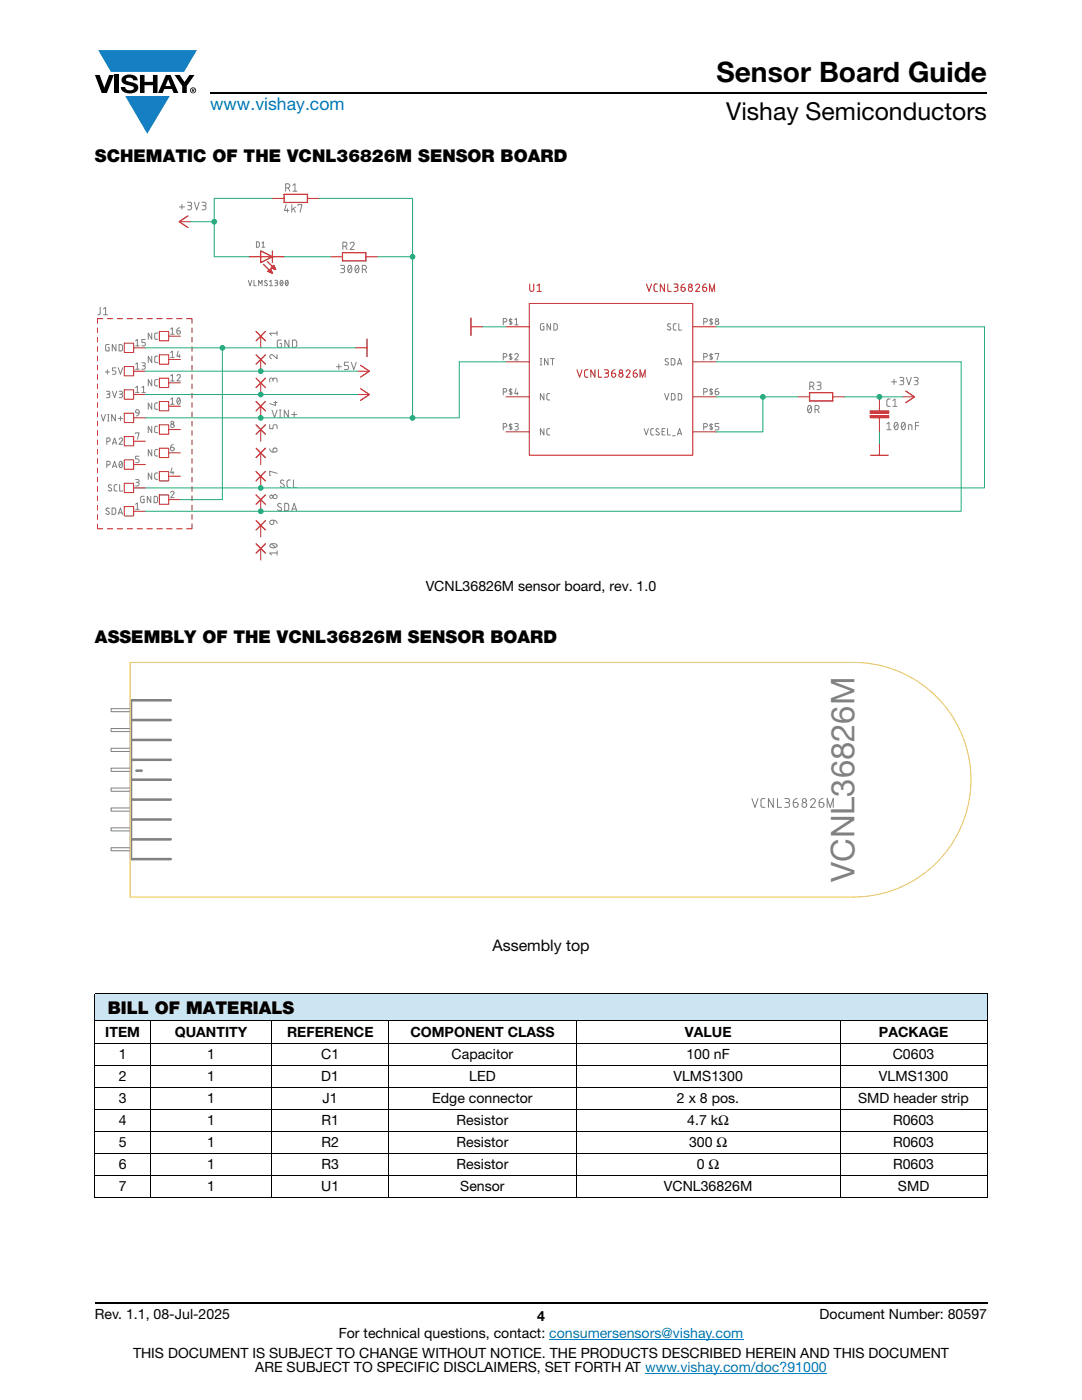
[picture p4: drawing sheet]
<svg xmlns="http://www.w3.org/2000/svg" width="216mm" height="279mm" viewBox="0 0 216 279" stroke-linecap="round" stroke-linejoin="round" font-family="sans-serif">
<g fill="#147fc3">
<path d="M19.6 10h19.7l-2.6 4.3h-1.1h-13.5z"/>
<path d="M25 19.2h8.9l-4.5 7.5z"/>
</g>
<g fill="#000">
<path d="M18.9 15h1l.9 2.5 1-2.5h.9l-1.4 3.6h-1zM22.9 15h.9v3.6h-.9zM24.6 15.3a2.1 2.1 0 0 1 2.8 .3l.1 .4h-.9a.79 .79 0 0 0-.7-.5 .79 .79 0 0 0-.8 .4l.3 .3 1 .2a1.08 1.08 0 0 1 1.2 1 1.08 1.08 0 0 1-1.1 1.2 1.73 1.73 0 0 1-2.4-1.2h.9a.96 .96 0 0 0 .8 .6 .96 .96 0 0 0 .9-.4 1.31 1.31 0 0 0-1.2-.6 1.03 1.03 0 0 1-1.1-.6 1.03 1.03 0 0 1 .2-1.1zM27.9 15h.9v1.3h1.7v-1.3h.9v3.6h-.9v-1.6h-1.7v1.6h-.9zM34.8 15h1.1l.9 1.4 1-1.4h1l-1.5 2.2v1.4h-.9v-1.4z"/>
<path d="M33.6 15.9l.5 1.3h-1.1zM33.1 15l-1.6 3.6h1l.3-.8h1.5l.3 .8h1l-1.6-3.6z"/>
<path d="M38.4 17.8h.2v.2h-.2zM38.3 17.7v.7h.1v-.3l.4 .3-.2-.3 .2-.2-.1-.2z"/>
<path d="M38.1 18a.46 .46 0 0 1 .9 0 .46 .46 0 0 1-.9 0zM37.9 18a.6 .6 0 0 0 1.2 0 .6 .6 0 0 0-1.2 0z"/>
</g>
<path d="M42 18.6h155M18.9 260h178.1" fill="none" stroke="#000" stroke-width=".36"/>
<path d="M109.6 267.3h38.7M128.7 274h36.3" fill="none" stroke="#007ec4" stroke-width=".2"/>
<path d="M18.9 198.2h178.1v5.6h-178.1z" fill="#cce5f3"/>
<g fill="none" stroke="#000" stroke-width=".2">
<path d="M18.9 198.2h178.1M18.9 198.4v40.6M197 198.4v40.6M18.9 203.8h178.1M18.9 208.2h178.1M18.9 212.6h178.1M18.9 217h178.1M30 203.7v35.4M54.2 203.7v35.4M77.6 203.7v35.4M115 203.7v35.4M167.6 203.7v35.4"/>
<path d="M18.9 221.4h178.1M18.9 225.8h178.1M18.9 230.2h178.1M18.9 234.6h178.1M18.9 239h178.1"/>
</g>
<g fill="none" stroke="#818180" stroke-width=".2">
<path d="M57 37.5h.4a.41 .41 0 0 0 .4-.3 .41 .41 0 0 0-.2-.5h-.6v1.5M57.5 37.5l.4 .7M58.4 37l.5-.3v1.5M58.4 38.2h.9M35.8 41.3h1M36.3 40.8v1M37.4 40.4h.7a.34 .34 0 0 1 .1 .4 .34 .34 0 0 1-.3 .2h-.3M37.9 41a.43 .43 0 0 1 .3 .5 .43 .43 0 0 1-.3 .4h-.5M38.8 40.4l.5 1.5 .5-1.5M40.3 40.4h.7a.34 .34 0 0 1 .1 .4 .34 .34 0 0 1-.3 .2h-.3M40.7 41a.43 .43 0 0 1 .4 .5 .43 .43 0 0 1-.4 .4h-.4M49.5 55.9l.4 1.1 .3-1.1"/>
<path d="M50.7 55.9v1.1h.4M51.2 48.3l.5 .1 .1 .6-.2 .3h-.4zM51.6 57v-1.1l.4 .7 .3-.7v1.1M52.3 48.5l.2-.2v1M52.3 49.3h.5M53.3 56.1l-.3-.2-.2 .3 .5 .5v.2l-.2 .1-.3-.1M53.8 56.2l.3-.3v1.1M53.8 57h.6M54.8 55.9h.4l.2 .2-.1 .3h-.4M55.1 56.4l.3 .2v.3l-.6 .1M56 56.1l.1-.1a.51 .51 0 0 1 .4 .5 .51 .51 0 0 1-.4 .5l-.2-.5zM56.4 56.2l-.4 .6"/>
<path d="M57 56.1l.1-.1a.56 .56 0 0 1 .5 .5 .56 .56 0 0 1-.4 .5l-.2-.1zM57.1 40.8l-.3 1.2h.8M57.3 41.6v.7M57.5 56.2l-.5 .6M58.2 40.8v1.5M58.6 41.6l.3 .7M58.9 41.3l-.7 .5M59.4 41v-.2h.9l-.4 1.5M67.9 53h.7a.34 .34 0 0 1 .2 .4 .34 .34 0 0 1-.3 .2h-.4M68.4 53.6h.2a.42 .42 0 0 1 .2 .5 .42 .42 0 0 1-.4 .3h-.5M68.4 49.1h.6a.42 .42 0 0 0 .2-.5 .42 .42 0 0 0-.4-.3h-.4v1.5M68.9 49.1l.3 .7"/>
<path d="M69.6 53h.2a.9 .9 0 0 1 0 1.4 .93 .93 0 0 1-.2-1.4zM69.9 48.6a.41 .41 0 0 1 .5-.3 .41 .41 0 0 1 .2 .7l-.7 .8h.8M70.1 53.3l-.6 .8M71.1 53l.2-.1a.9 .9 0 0 1 0 1.5 .93 .93 0 0 1-.2-1.4zM71.6 53.3l-.7 .8M72.3 53.8h.4a.41 .41 0 0 0 .4-.3 .41 .41 0 0 0-.2-.5l-.6-.1v1.5M72.8 53.8l.4 .6M20 61.3v1.4l-.5 .1M20.7 61.6l.4-.3v1.5M20.7 62.8h.8M21 74.2h.9M21.2 78.1h.5l.2 .2-.1 .3-.4 .1"/>
<path d="M21.4 73.8v.9M21.6 78.7a.35 .35 0 0 1 .3 .3 .35 .35 0 0 1-.3 .4h-.4M21.8 68.8l-.7 .1 .1 1.1h.6v-.7h-.2M22.4 78.1l.5 1.3 .4-1.3M23.1 73.4h-.7v.6h.6l.1 .3-.1 .4h-.6M23.1 68.8v1.2l-.7-1.2v1.2M23.6 73.4l.4 1.3 .5-1.3M23.8 68.8l.6 .1 .1 .8-.2 .3h-.5zM23.8 78.1h.4l.3 .2-.2 .3-.4 .1M24.1 78.7l.3 .2v.3l-.6 .2M27.1 68l.3-.3v1.3M27.1 69h.7"/>
<path d="M27.1 72.7l.3-.3v1.3M27.1 73.7h.7M27.1 77.3l.3-.2v1.2M27.1 78.3h.7M28.3 72.4h.6l.1 .2-.1 .3-.4 .1M28.3 77.3l.4-.2v1.2M28.3 78.3h.7M28.7 73h.1a.36 .36 0 0 1 .2 .4 .36 .36 0 0 1-.3 .3h-.4M29 67.7h-.7v.6l.6 .1 .1 .2-.1 .4h-.6M30.3 71.1v1.3l-.7-1.3v1.3M30.3 66.5v1.2l-.7-1.2v1.2M30.3 75.7v1.3l-.7-1.3v1.3"/>
<path d="M31.4 71.1h-.4l-.1 .3v.9l.5 .1M31.4 66.5h-.4l-.1 .2v.9l.5 .1M31.4 75.7l-.4 .1-.1 .3v.8l.5 .1M34 70.3l.4-.2v1.3M34 65.7l.4-.3v1.3M34 71.4h.7M34 66.7h.7M34.1 79.7l.3-.3v1.3M34.1 75l.3-.3v1.3M34.1 76h.6M35.3 75l.1-.1a.34 .34 0 0 1 .3-.2 .34 .34 0 0 1 .3 .3M35.3 66h.4a.36 .36 0 0 1 .3 .4 .36 .36 0 0 1-.4 .3 .36 .36 0 0 1-.3-.4z"/>
<path d="M35.5 79.4h.1a.76 .76 0 0 1 0 1.3l-.1-.1-.2-.6zM35.6 70.1l-.3 1h.7M35.8 70.8v.6M35.9 65.4a.54 .54 0 0 0-.6 .6M35.9 79.7l-.5 .7M36 75l-.7 1h.7M54.5 76.1l-.1-.5a.34 .34 0 0 0-.3-.2 .34 .34 0 0 0-.3 .3v.5M54.5 75.8l.1-.2a.4 .4 0 0 1 .4-.2 .4 .4 0 0 1 .3 .4v.4M55.3 70.8v.8l-.8-.7a.41 .41 0 0 0-.7 .1 .41 .41 0 0 0 .4 .6M55.3 66.5h-1.5l.4 .4M55.3 66.1v.8M56.1 67.9l-.7 .1-.1 1 .2 .3h.6v-.8h-.2"/>
<path d="M57.7 67.9v1.4l-.9-1.4v1.4M58.4 67.9h.6l.1 .2 .1 .8-.2 .4h-.6zM67.1 73.2h1M67.6 72.7v1M69.5 72.3h-.8v.6h.5a.42 .42 0 0 1 .4 .5 .42 .42 0 0 1-.4 .4h-.5M70.1 72.3l.5 1.5 .5-1.5M100.4 78.2l.7-.1a.37 .37 0 0 0-.3-.6h-.4v1.3M100.4 64.3l.7-.2a.37 .37 0 0 0-.3-.5h-.4v1.2M100.4 71.2l.7-.1a.37 .37 0 0 0-.3-.6h-.4v1.3M101.9 77.5v1.3M101.9 63.6v1.2M101.9 70.5v1.3"/>
<path d="M102.2 77.7h-.4l-.2 .1 .1 .3 .5 .3-.1 .2h-.5M102.2 63.8l-.5-.1-.1 .3 .5 .3 .1 .2-.2 .2-.4-.1M102.2 70.8l-.5-.1-.1 .3 .5 .3 .1 .2-.2 .2-.4-.1M102.7 70.8a.36 .36 0 0 1 .5-.2 .36 .36 0 0 1 .1 .5l-.6 .7h.7M102.7 63.8l.4-.2v1.2M102.7 64.8h.7M103 77.5l-.3 1h.7M103.2 78.2v.6M107.8 72.8h.3M107.8 71.6h.3M108 71.6v1.2M108.5 78.5v1.3l-.7-1.3v1.3"/>
<path d="M108.5 64.6l-.6 .1 .1 1.1 .5 .1v-.8h-.2M109.3 71.6v1.2l-.7-1.2v1.2M109.7 78.5l-.5 .2-.1 .9 .2 .2h.4M109.9 71.6h.7M109.9 64.6v1.3l-.7-1.3v1.3M110.2 71.6v1.2M110.5 64.6l.7 .2v.9l-.3 .2h-.4zM132.6 78.5l.4 1.3 .5-1.3M133.3 71.7l-.4-.1a.28 .28 0 0 0-.2 .2 .28 .28 0 0 0 .2 .3l.5 .3-.1 .3-.2 .1-.4-.1M133.8 64.7l-.3-.1-.3 .3 .5 .4 .1 .4-.2 .2-.4-.2M133.9 71.6h.4l.3 .1 .1 .8-.2 .3h-.6zM134 78.5l.6 .2 .1 .8-.2 .3h-.5z"/>
<path d="M134.9 64.6h-.4l-.1 .3v.8l.5 .2M135.2 72.8l.4-1.2 .4 1.2M135.3 72.5h.6M135.3 78.5l.7 .2v.8l-.2 .3h-.5zM135.4 64.6v1.3h.6M140.4 78.2h.6l.1-.1v-.4l-.1-.1-.6-.1v1.3M140.4 64.3l.6-.1 .1-.1v-.4l-.1-.1h-.6v1.2M140.4 71.2h.6l.1-.1v-.4l-.1-.1-.6-.1v1.3M141.9 77.5v1.3M141.9 63.6v1.2M141.9 70.5v1.3M142.2 77.7h-.4l-.2 .1 .6 .6-.1 .2h-.5"/>
<path d="M142.2 70.8l-.5-.1-.1 .3 .5 .3 .1 .2-.2 .2-.4-.1M142.2 63.8l-.5-.1-.1 .3 .5 .3 .1 .2-.2 .2-.4-.1M142.7 78.1h.4a.36 .36 0 0 1 .3 .5 .36 .36 0 0 1-.5 .2l-.2-.2zM142.7 70.7v-.2h.7l-.3 1.3M143.3 77.5a.54 .54 0 0 0-.6 .6M161.6 77.1h.4a.43 .43 0 0 0 .4-.4 .43 .43 0 0 0-.4-.5h-.4v1.6M162.1 77.1l.3 .7M163 76.2l.7 .1a.34 .34 0 0 1 .1 .4 .34 .34 0 0 1-.3 .2h-.3M163.4 76.9a.43 .43 0 0 1 .4 .4 .43 .43 0 0 1-.4 .5h-.4M177.6 79.6l-.6 .2v1l.1 .3h.5M177.9 76.2h1M178.2 79.9l.4-.3v1.5"/>
<path d="M178.4 75.7v1M179.5 75.3l.7 .1a.34 .34 0 0 1 .1 .3 .34 .34 0 0 1-.3 .3h-.3M179.9 76a.41 .41 0 0 1 .4 .4 .41 .41 0 0 1-.4 .4h-.4M180.8 75.3l.5 1.5 .6-1.5M182.4 75.3l.7 .1a.34 .34 0 0 1 .1 .3 .34 .34 0 0 1-.3 .3h-.4M182.8 76a.41 .41 0 0 1 .4 .3 .41 .41 0 0 1-.2 .5h-.6M20.2 82.7l.4 1.3 .4-1.3M21.3 92.8h.4a.37 .37 0 0 0 .3-.4 .37 .37 0 0 0-.3-.3h-.4v1.2M21.3 88.1h.4a.37 .37 0 0 0 .3-.3 .37 .37 0 0 0-.3-.4h-.4v1.3M21.5 84h.2M21.5 82.7h.2M21.6 82.7v1.3"/>
<path d="M22.2 96.8h-.4a.28 .28 0 0 0-.2 .2 .28 .28 0 0 0 .2 .3l.4 .2 .1 .2-.3 .3-.4-.2M22.4 93.3l.5-1.2 .4 1.2M22.4 88.7l.5-1.3 .4 1.3M22.5 93h.7M22.5 88.4h.7M23 82.7v1.3l-.7-1.3v1.3M23.4 96.7l-.5 .1-.1 .2v.8l.6 .2M23.6 83.5h.9M23.8 87.7a.34 .34 0 0 1 .4-.3 .34 .34 0 0 1 .2 .5l-.6 .8h.7M23.9 96.7v1.3h.6M24 92.1h.1a.76 .76 0 0 1 0 1.2 .77 .77 0 0 1-.1-1.2zM24 83.1v.8"/>
<path d="M24.4 92.4l-.6 .7M27.1 95.7h.5l.2 .2-.2 .3-.4 .1M27.1 86.5v-.1h.7l-.4 1.3M27.2 81.8h.4l.1 .1 .1 .5-.7-.1zM27.4 96.3a.37 .37 0 0 1 .4 .3 .37 .37 0 0 1-.4 .4h-.3M27.8 91h-.7v.6h.5l.2 .3-.2 .4h-.5M27.8 82.4a.54 .54 0 0 1-.6 .6M28.8 99l-.7 .2 .1 1.1h.6v-.7h-.3M30.1 99v1.3l-.7-1.3v1.3M30.3 94.4v1.3l-.7-1.3v1.3M30.3 89.7v1.3l-.7-1.3v1.3M30.3 85.1v1.2l-.7-1.2v1.2"/>
<path d="M30.3 80.4v1.3l-.7-1.3v1.3M30.7 99l.6 .1 .1 .1v.8l-.1 .3h-.6zM31.4 94.4h-.4l-.1 .3v.8l.5 .2M31.4 89.7l-.4 .1-.1 .2v.9l.5 .1M31.4 85.1h-.4l-.1 .3v.8l.5 .1M31.4 80.4h-.4l-.1 .3v.9l.5 .1M34 98.3l.4-.3 .3 .2v.3l-.7 .8h.7M34 89.3h.5a.36 .36 0 0 1 .2 .5 .36 .36 0 0 1-.6 0zM34.1 80.7h.6M34.3 93.4l-.3 .9h.7M34.5 94.1v.6M34.6 88.7a.53 .53 0 0 0-.6 .6"/>
<path d="M53.8 84.8v.8h.7v-.5a.42 .42 0 0 1 .4-.3 .42 .42 0 0 1 .4 .3v.5M53.8 89.6a.66 .66 0 0 0 .7 .6M54.3 81.8l.5 1.5 .5-1.5M54.6 80.3h.7M54.6 89.5a.43 .43 0 0 1 .7 .2 .43 .43 0 0 1-.4 .5h-.4zM55 80.1v.8l-1.2-.3M55.3 94.5l-1.5-.5v.9h.2M55.8 83.3h.3M55.8 81.8h.3M55.9 81.8v1.5M56.6 95.9l-.1-.1a.34 .34 0 0 0-.5 .1 .34 .34 0 0 0 .1 .5l.5 .3a.34 .34 0 0 1 .1 .3 .34 .34 0 0 1-.3 .3l-.5-.2M57.5 81.8v1.5l-.8-1.5v1.5"/>
<path d="M57.9 95.8a.53 .53 0 0 0-.6 .3v1l.6 .2M58.2 82.7h1M58.6 95.8v1.5h.6M58.7 82.2v1M100.4 85.2h.4a.35 .35 0 0 0 .3-.2 .35 .35 0 0 0-.1-.4l-.6-.1v1.3M101.9 84.5v1.3M102.2 84.7h-.4l-.2 .1 .1 .3 .5 .3-.1 .2h-.5M102.7 84.5l.6 .1 .1 .1-.1 .3-.4 .1M103.1 85.1h.2a.36 .36 0 0 1 .1 .4 .36 .36 0 0 1-.3 .3h-.4M108.5 85.5v1.3l-.7-1.3v1.3M109.7 85.5l-.5 .2-.1 .8 .2 .3h.4M128.5 85.5l.5 1.3 .4-1.3"/>
<path d="M130.4 85.5l-.4 .1-.1 .2v.9l.5 .1M131.5 85.6h-.5l-.1 .2 .6 .6v.3l-.2 .1-.4-.1M132.1 86.1h.4M132.7 85.5h-.6v1.3h.6M133.2 85.5v1.3h.6M134.2 87h.5M135.2 86.8l.4-1.3 .4 1.3M135.3 86.5h.6M140.4 85.2h.4a.35 .35 0 0 0 .4-.3 .35 .35 0 0 0-.4-.4h-.4v1.3M141.9 84.5v1.3M142.2 84.7h-.4l-.2 .1 .6 .6-.1 .2h-.5M143.4 84.5h-.7v.6h.4a.35 .35 0 0 1 .4 .4 .35 .35 0 0 1-.4 .3h-.4"/>
<path d="M161.3 80.9h.2a.85 .85 0 0 1 0 1.5l-.2-.2a1.1 1.1 0 0 1 0-1.3zM161.9 81.2l-.7 .8M162.6 81.7h.4a.41 .41 0 0 0 .4-.4 .41 .41 0 0 0-.4-.4h-.4v1.5M163.1 81.7l.3 .7M177 84.6l.4-.3v1.5M177 85.8h.8M178.2 81.1h.8M178.6 84.3h.2a.9 .9 0 0 1 0 1.5 .93 .93 0 0 1-.2-1.5zM179.1 84.6l-.6 .8M180.1 84.3h.2a.9 .9 0 0 1 0 1.5 .93 .93 0 0 1-.2-1.5zM180.6 84.6l-.7 .8M181.3 85.8v-1h.4l.3 .2v.8"/>
<path d="M182.7 84.9h.6M183.3 84.3h-.6v1.5M21.8 101.5l-.5-.1a.28 .28 0 0 0-.1 .3 .28 .28 0 0 0 .1 .2l.4 .2 .1 .4-.3 .2-.4-.2M22.4 101.4h.5l.2 .2v.7l-.2 .3-.5 .1zM23.6 102.7l.4-1.3 .5 1.3M23.7 102.3h.6M27.1 100.6l.3-.2v1.2M27.1 101.6h.7M53.9 108.7l.7-.2a.54 .54 0 0 1 .7 .6l-.2 .1a.88 .88 0 0 1-1.3-.3zM54 103.9l.6-.1v.7a.42 .42 0 0 1-.7 0 .42 .42 0 0 1 .1-.6zM54.2 108.6l.8 .6M54.6 103.8a.66 .66 0 0 1 .7 .7"/>
<path d="M55.3 110.3h-1.5l.4 .5M55.3 109.9v.9M56.1 100.6a.36 .36 0 0 0-.5-.1 .36 .36 0 0 0 0 .6l.4 .2a.34 .34 0 0 1 .2 .4 .34 .34 0 0 1-.3 .3l-.5-.3M56.8 100.4l.6 .1a1.16 1.16 0 0 1 .2 1.2l-.4 .3h-.4zM58.2 102l.5-1.6 .5 1.6M58.3 101.6h.8"/>
<circle cx="143.1" cy="63.9" r=".29"/>
<circle cx="143.1" cy="64.5" r=".36"/>
<circle cx="34.4" cy="84.3" r=".29"/>
<circle cx="34.4" cy="85" r=".36"/>
<circle cx="54.1" cy="99.1" r=".32"/>
<circle cx="54.9" cy="99.1" r=".41"/>
</g>
<g fill="none" stroke="#c82026" stroke-width=".25">
<path d="M56.7 38.8h4.6v1.6h-4.6zM37.5 43.1l-1.7 1.2 1.7 1.1M49.7 51.2h7M52 50.1l2.4 1.1-2.4 1.2zM52.6 52.8l1.6 1.5M53.4 52.2l1.4 1.4M53.5 54.2l.5-.5 .4 .8zM53.5 54.2h.7M53.7 54h.4M53.8 53.8h.2M53.9 54.3h.3M54.1 53.5l.5-.6 .4 .9z"/>
<path d="M54.2 53.5h.7M54.3 53.3h.5M54.3 54.5h.1M54.4 50.1v2.3M54.5 53.1h.2M54.6 53.6h.3M68.3 50.4h4.7v1.7h-4.7zM51.1 66.2l1.9 1.8M51.1 70.8l1.9 1.9M51.1 75.5l1.9 1.8M53 66.2l-1.9 1.8M53 70.8l-1.9 1.9"/>
<path d="M53 75.5l-1.9 1.8M71.9 77.6l1.8 1.1-1.8 1.2M71.9 72.9l1.8 1.2-1.8 1.1M73.2 67.7v3.5M94 63.5v3.5M180.7 78l1.8 1.2-1.8 1.2M51.1 80.1l1.9 1.9M51.1 84.8l1.9 1.9M51.1 89.5l1.9 1.8M51.1 94.1l1.9 1.9M51.1 98.8l1.9 1.8M53 80.1l-1.9 1.9"/>
<path d="M53 84.8l-1.9 1.9M53 89.5l-1.9 1.8M53 94.1l-1.9 1.9M53 98.8l-1.9 1.8M173.7 90.9h3.5M51.1 103.9l1.9 1.9M51.1 108.5l1.9 1.9M53 103.9l-1.9 1.9M53 108.5l-1.9 1.9"/>
</g>
<g fill="none" stroke="#c82026" stroke-width=".2">
<path d="M54.4 39.6h2.3M61.3 39.6h2.4M35.8 44.2h2.3M66 51.2h2.3M73 51.2h2.3M105.7 56.7v1.3a.42 .42 0 0 0 .5 .1 .42 .42 0 0 0 .3-.3v-1.1M107.2 57l.4-.3v1.5M107.2 58.2h.8M19.4 65.5v.9M19.4 67.3v1M19.4 69.2v.9M19.4 71v1"/>
<path d="M19.4 72.9v.9M19.4 74.8v.9M19.4 76.6v1M19.4 78.5v.9M20.5 63.6h-1.1v.9M21.4 63.6h1.1M23.4 63.6h1.1M24.8 77.8h1.9v1.9h-1.9zM24.8 73.1h1.9v1.9h-1.9zM24.8 68.5h1.9v1.8h-1.9zM25.4 63.6h1M26.7 78.7h2.3"/>
<path d="M26.7 74.1h2.3M26.7 69.4h2.3M27.4 63.6h1M29.3 63.6h1.1M31.3 63.6h1.1M31.8 75.5h1.9v1.8h-1.9zM31.8 70.8h1.9v1.9h-1.9zM31.8 66.2h1.9v1.8h-1.9zM33.3 63.6h1.1M33.7 76.4h2.3M33.7 71.7h2.3M33.7 67.1h2.3"/>
<path d="M35.3 63.6h1M37.2 63.6h1.1v.9M38.3 65.5v.9M38.3 67.3v1M38.3 69.2v.9M38.3 71v1M38.3 72.9v.9M38.3 74.8v.9M38.3 76.6v1M38.3 78.5v.9M52 67.1v2.3M52 71.7v2.4"/>
<path d="M52 76.4v2.3M70.9 69.4h2.3M71.4 78.7h2.3M71.4 74.1h2.3M94 65.2h2.3M101 65.2h4.6M101 79.2h4.6M101 72.2h4.6M105.6 60.6h32.6v30.3h-32.6zM138.2 65.2h4.7M138.2 79.2h4.7M138.2 72.2h4.7"/>
<path d="M180.1 79.2h2.4M19.4 80.4v.9M19.4 82.2v1M19.4 84.1v.9M19.4 86v.9M19.4 87.8v1M19.4 89.6v1M19.4 91.5v1M19.4 93.4v.9M19.4 95.2v1M19.4 97.1v1M19.4 99v.9"/>
<path d="M24.8 91.8h1.9v1.8h-1.9zM24.8 96.4h1.9v1.9h-1.9zM24.8 87.1h1.9v1.9h-1.9zM24.8 82.5h1.9v1.8h-1.9zM26.7 97.4h2.3M26.7 92.7h2.3M26.7 88.1h2.3M26.7 83.4h2.3M31.8 89.5h1.9v1.8h-1.9zM31.8 94.1h1.9v1.9h-1.9zM31.8 98.8h1.9v1.8h-1.9zM31.8 84.8h1.9v1.9h-1.9z"/>
<path d="M31.8 80.1h1.9v1.9h-1.9zM33.7 99.7h2.3M33.7 95h2.3M33.7 90.4h2.3M33.7 85.7h2.3M33.7 81.1h2.3M38.3 80.4v.9M38.3 82.2v1M38.3 84.1v.9M38.3 86v.9M38.3 87.8v1M38.3 89.6v1"/>
<path d="M38.3 91.5v1M38.3 93.4v.9M38.3 95.2v1M38.3 97.1v1M38.3 99v.9M52 81.1v2.3M52 85.7v2.4M52 90.4v2.3M52 95v2.4M52 99.7v2.3M101 86.2h4.6M138.2 86.2h4.7"/>
<path d="M175.5 81.5v.5M175.5 83.4v.5M175.5 88.5v2.4M19.4 100.8v1M19.4 102.7v1M19.4 104.6v.9h1.1M21.4 105.5h1.1M23.4 105.5h1.1M24.8 101.1h1.9v1.9h-1.9zM25.4 105.5h1M26.7 102h2.3M27.4 105.5h1"/>
<path d="M29.3 105.5h1.1M31.3 105.5h1.1M33.3 105.5h1.1M35.3 105.5h1M38.3 104.6v.9h-1.1M38.3 100.8v1M38.3 102.7v1M52 104.8v2.4M52 109.5v2.3"/>
</g>
<path d="M173.6 82.9h3.7v.5h-3.7z" fill="#c82026"/>
<path d="M173.6 82.9h3.7v.5h-3.7z" fill="none" stroke="#c82026" stroke-width=".2"/>
<path d="M173.6 82h3.7v.5h-3.7z" fill="#c82026"/>
<path d="M159.2 79.2h2.3M166.2 79.2h2.3M175.5 79.2v2.3M173.6 82h3.7v.5h-3.7zM175.5 83.9v2.3" fill="none" stroke="#c82026" stroke-width=".2"/>
<path d="M161.5 78.4h4.7v1.6h-4.7z" fill="none" stroke="#c82026" stroke-width=".25"/>
<path d="M142.9 65.2h53.6v32.2h-167.5" fill="none" stroke="#20ab77" stroke-width=".2"/>
<circle cx="52" cy="97.4" r=".47" fill="#20ab77"/>
<g fill="none" stroke="#20ab77" stroke-width=".2">
<path d="M63.7 39.6h18.6v11.6h-7M82.3 51.2v32.2h9.3v-11.2"/>
<circle cx="52" cy="97.4" r=".47"/>
</g>
<circle cx="82.3" cy="51.2" r=".47" fill="#20ab77"/>
<g fill="none" stroke="#20ab77" stroke-width=".2">
<path d="M91.6 72.2h9.4M29 83.4h53.3"/>
<circle cx="82.3" cy="51.2" r=".47"/>
</g>
<circle cx="52" cy="83.4" r=".47" fill="#20ab77"/>
<circle cx="52" cy="83.4" r=".47" fill="none" stroke="#20ab77" stroke-width=".2"/>
<circle cx="82.3" cy="83.4" r=".47" fill="#20ab77"/>
<g fill="none" stroke="#20ab77" stroke-width=".2">
<path d="M29 74.1h42.4"/>
<circle cx="82.3" cy="83.4" r=".47"/>
</g>
<circle cx="52" cy="74.1" r=".47" fill="#20ab77"/>
<g fill="none" stroke="#20ab77" stroke-width=".2">
<path d="M29 69.4h41.9M44.4 69.4v30.3h-8.4"/>
<circle cx="52" cy="74.1" r=".47"/>
</g>
<circle cx="44.4" cy="69.4" r=".47" fill="#20ab77"/>
<g fill="none" stroke="#20ab77" stroke-width=".2">
<path d="M96.3 65.2h4.7M191.8 72.2v29.8h-162.8M175.5 86.2v2.3"/>
<circle cx="44.4" cy="69.4" r=".47"/>
</g>
<circle cx="52" cy="102" r=".47" fill="#20ab77"/>
<g fill="none" stroke="#20ab77" stroke-width=".2">
<path d="M54.4 39.6h-11.7v11.6h7M38.1 44.2h4.6M142.9 72.2h48.9"/>
<circle cx="52" cy="102" r=".47"/>
</g>
<circle cx="42.7" cy="44.2" r=".47" fill="#20ab77"/>
<g fill="none" stroke="#20ab77" stroke-width=".2">
<path d="M168.5 79.2h11.6"/>
<circle cx="42.7" cy="44.2" r=".47"/>
</g>
<circle cx="175.5" cy="79.2" r=".47" fill="#20ab77"/>
<g fill="none" stroke="#20ab77" stroke-width=".2">
<path d="M29 78.7h42.4"/>
<circle cx="175.5" cy="79.2" r=".47"/>
</g>
<circle cx="52" cy="78.7" r=".47" fill="#20ab77"/>
<g fill="none" stroke="#20ab77" stroke-width=".2">
<path d="M56.7 51.2h9.3M142.9 79.2h16.3M152.2 79.2v7h-9.3"/>
<circle cx="52" cy="78.7" r=".47"/>
</g>
<circle cx="152.2" cy="79.2" r=".47" fill="#20ab77"/>
<circle cx="152.2" cy="79.2" r=".47" fill="none" stroke="#20ab77" stroke-width=".2"/>
<g fill="none" stroke="#c82026" stroke-width=".2">
<path d="M129 56.7l.5 1.5 .5-1.5M131.2 56.7h-.5l-.2 .3 .1 1 .6 .2M132.6 56.7v1.5l-.8-1.5v1.5M133.3 56.7v1.5h.6M134.5 56.7h.6a.34 .34 0 0 1 .2 .4 .34 .34 0 0 1-.3 .2h-.4M134.9 57.3l.2 .1a.42 .42 0 0 1 .2 .4 .42 .42 0 0 1-.4 .4h-.4M135.9 57.3h.5a.42 .42 0 0 1 .3 .5 .42 .42 0 0 1-.4 .4 .42 .42 0 0 1-.4-.5zM136.6 56.7a.66 .66 0 0 0-.7 .6M138.8 57a.41 .41 0 0 1 .6-.3 .41 .41 0 0 1 .1 .6l-.7 .9h.8M140.2 57.3h.5a.42 .42 0 0 1 .4 .5 .42 .42 0 0 1-.5 .4 .42 .42 0 0 1-.4-.5zM140.9 56.7a.66 .66 0 0 0-.7 .6M141.6 58.2v-1.5l.5 1.5 .5-1.5v1.5"/>
<path d="M115.1 73.8l.5 1.5 .5-1.5M117.3 73.8h-.5l-.1 .3v1l.6 .2M118.7 73.8v1.5l-.8-1.5v1.5M119.4 73.8v1.5h.7M120.6 73.8h.7a.34 .34 0 0 1 .1 .4 .34 .34 0 0 1-.3 .3h-.3M121 74.5h.2a.42 .42 0 0 1 .2 .5 .42 .42 0 0 1-.4 .3h-.4M122 74.5h.6a.42 .42 0 0 1 .3 .4 .42 .42 0 0 1-.5 .4 .42 .42 0 0 1-.4-.4zM122.7 73.8a.66 .66 0 0 0-.7 .7M124.9 74.1a.41 .41 0 0 1 .6-.3 .41 .41 0 0 1 .1 .7l-.7 .8h.8M126.4 74.5h.5a.42 .42 0 0 1 .3 .4 .42 .42 0 0 1-.5 .4 .42 .42 0 0 1-.3-.4zM127 73.8a.66 .66 0 0 0-.6 .7M127.7 75.3v-1.5l.5 1.5 .5-1.5v1.5"/>
<circle cx="137.7" cy="57.7" r=".42"/>
<circle cx="137.8" cy="57" r=".34"/>
<circle cx="123.9" cy="74.9" r=".42"/>
<circle cx="123.9" cy="74.1" r=".34"/>
</g>
<path d="M34.1 139.8h-8v31.7h8M26.1 159.6h8M26.1 155.6h8M26.1 151.6h8M26.1 147.7h8M26.1 143.7h8M27.2 153.8h1.1M26.1 163.5h8M26.1 167.5h8" fill="none" stroke="#808180" stroke-width=".51"/>
<path d="M22.2 157.3h3.9v.6h-3.9zM22.2 153.3h3.9v.6h-3.9zM22.2 149.3h3.9v.7h-3.9zM22.2 145.4h3.9v.6h-3.9zM22.2 141.4h3.9v.6h-3.9zM22.2 169.2h3.9v.6h-3.9zM22.2 165.2h3.9v.6h-3.9zM22.2 161.2h3.9v.7h-3.9z" fill="none" stroke="#808180" stroke-width=".2"/>
<path d="M26 132.2h144.3a23.4 23.4 0 0 1 23.5 23.4 23.4 23.4 0 0 1-23.5 23.4h-144.3z" fill="none" stroke="#eec53f" stroke-width=".2"/>
<path d="M165.5 135.5h5.4v3.1h-5.4z" fill="#fff"/>
<g fill="none" stroke="#808080" stroke-width=".2">
<path d="M165.9 135.9l.5 .5M165.9 138.2l.3 .4M165.9 138l.5 .6M165.9 138l.3-.2h4a.37 .37 0 0 1 .3 .4 .37 .37 0 0 1-.3 .4h-4a.37 .37 0 0 1-.3-.6zM165.9 135.7l.8 .8M166 137.9l4-1.2 .4 .1 .1 .2-.3 .4-3.8 1.2-.5-.3zM166 137.9l.7 .7M166 135.7l.4-.1 3.8 1.1 .3 .3v.2l-.5 .3-3.9-1.2-.2-.2zM166 135.6l1 1M166.1 135.6h4.1a.37 .37 0 0 1 .3 .3 .37 .37 0 0 1-.3 .4h-4a.37 .37 0 0 1-.3-.3 .37 .37 0 0 1 .2-.4zM166.1 137.8l.8 .8M166.2 135.6l1.1 1.1"/>
<path d="M166.3 137.8l.8 .8M166.4 135.6l1.2 1.1M166.5 137.7l.8 .9M166.6 137.7l.9 .9M166.6 135.6l1.3 1.2M166.8 137.6l.9 1M166.8 135.6l1.4 1.3M166.9 137.6l1 1M167 135.6l1.5 1.4M167.1 137.5l1 1.1M167.3 135.6l2.1 2.1M167.3 137.5l1.1 1.1"/>
<path d="M167.4 137.5l1.2 1.1M167.5 135.6l2 2M167.6 137.4l1.2 1.2M167.7 135.6l2 2M167.8 137.4l1.2 1.2M167.9 135.6l2 2M167.9 137.3l1.3 1.3M168.1 137.3l1.3 1.3M168.1 135.6l1.9 1.9M168.3 137.2l1.3 1.4M168.3 135.6l.8 .7M168.5 135.6l.8 .7"/>
<path d="M168.6 137.1l.6 .6-.2 .1-.6-.6M168.7 135.6l.8 .7M169 135.6l.7 .7M169.1 137.8l.7 .8M169.1 136.4l1.1 1.1M169.2 135.6l.7 .7M169.3 137.8l.8 .8M169.4 135.6l.7 .7M169.4 136.5l.9 .9M169.5 137.8l.8 .8M169.6 135.6l.7 .7M169.7 137.8l.7 .7"/>
<path d="M169.7 136.6l.8 .7M169.8 135.6l.6 .6M169.9 137.8l.6 .6M170 135.6l.5 .5M170 136.7l.5 .4M170.2 137.8l.3 .4M170.2 135.6l.3 .3"/>
</g>
<g fill="#fff">
<path d="M149.7 159.4l.2-.2 15.5-.1 .3 .1 .5 .6a1.1 1.1 0 0 1-.4 1.6l-15.5 .1a1.95 1.95 0 0 1-.6-2.1z"/>
<path d="M165.1 135.1h7.1v41.3h-7.1z"/>
</g>
<g fill="none" stroke="#7e7e7d" stroke-width=".2">
<path d="M150 159.4l.6 1.7 .6-1.7M152.6 159.4h-.6l-.1 .2-.1 1.2 .2 .3h.6M154.3 159.4v1.7l-1-1.7v1.7M155.1 159.4v1.7h.8M156.6 159.4h.8a.4 .4 0 0 1 .1 .5 .4 .4 0 0 1-.3 .3h-.4M159.1 159.4a.79 .79 0 0 0-.8 .8M161.7 159.7a.49 .49 0 0 1 .7-.3 .49 .49 0 0 1 .2 .8l-.9 .9h1M164.2 159.4a.79 .79 0 0 0-.8 .8M157.1 160.2h.2a.5 .5 0 0 1 .2 .5 .5 .5 0 0 1-.4 .4h-.5M158.3 160.2h.6a.5 .5 0 0 1 .4 .5 .5 .5 0 0 1-.6 .4 .5 .5 0 0 1-.4-.5zM163.4 160.2h.6a.5 .5 0 0 1 .4 .5 .5 .5 0 0 1-.5 .4 .5 .5 0 0 1-.5-.5zM165.1 161.1v-1.7l.6 1.7 .6-1.7v1.7"/>
<circle cx="160.5" cy="159.8" r=".4"/>
<circle cx="160.5" cy="160.6" r=".5"/>
</g>
<text font-size="6.5" fill="#808180" x="170.5" y="176.1" transform="rotate(-90 170.5 176.1)">VCNL36826M</text>
<text font-size="5.6" x="142.9" y="16.4">Sensor Board Guide</text>
<text font-size="4.9" x="144.9" y="24">Vishay Semiconductors</text>
<text font-size="3.5" fill="#007ec4" x="42" y="21.9">www.vishay.com</text>
<g font-size="3.5">
<text x="18.9" y="32.3">SCHEMATIC OF THE VCNL36826M SENSOR BOARD</text>
<text x="18.9" y="128.2">ASSEMBLY OF THE VCNL36826M SENSOR BOARD</text>
<text x="21.5" y="202.4">BILL OF MATERIALS</text>
</g>
<text font-size="3.2" fill="#050605" x="98.3" y="189.9">Assembly top</text>
<g font-size="2.8">
<text x="84.9" y="117.9">VCNL36826M sensor board, rev. 1.0</text>
<text x="21" y="206.9">ITEM</text>
<text x="34.9" y="206.9">QUANTITY</text>
<text x="57.3" y="206.9">REFERENCE</text>
<text x="81.9" y="206.9">COMPONENT CLASS</text>
<text x="136.7" y="206.9">VALUE</text>
<text x="175.4" y="206.9">PACKAGE</text>
<text x="23.7" y="211.3">1</text>
<text x="23.7" y="215.7">2</text>
<text x="41.3" y="211.3">1</text>
<text x="41.3" y="215.7">1</text>
<text x="64.1" y="211.3">C1</text>
<text x="64.1" y="215.7">D1</text>
<text x="90.1" y="211.3">Capacitor</text>
<text x="93.6" y="215.7">LED</text>
<text x="134.4" y="215.7">VLMS1300</text>
<text x="137" y="211.3">100 nF</text>
<text x="175.4" y="215.7">VLMS1300</text>
<text x="178.1" y="211.3">C0603</text>
<text x="23.7" y="220.1">3</text>
<text x="41.3" y="220.1">1</text>
<text x="64.4" y="220.1">J1</text>
<text x="86.2" y="220.1">Edge connector</text>
<text x="135.1" y="220.1">2 x 8 pos.</text>
<text x="171.2" y="220.1">SMD header strip</text>
<text x="23.7" y="224.5">4</text>
<text x="41.3" y="224.5">1</text>
<text x="64.1" y="224.5">R1</text>
<text x="91.1" y="224.5">Resistor</text>
<text x="137.1" y="224.5">4.7 kΩ</text>
<text x="178.2" y="224.5">R0603</text>
<text x="23.7" y="228.9">5</text>
<text x="23.7" y="233.3">6</text>
<text x="41.3" y="233.3">1</text>
<text x="41.3" y="228.9">1</text>
<text x="64.1" y="228.9">R2</text>
<text x="64.1" y="233.3">R3</text>
<text x="91.1" y="228.9">Resistor</text>
<text x="91.1" y="233.3">Resistor</text>
<text x="137.5" y="228.9">300 Ω</text>
<text x="139.1" y="233.3">0 Ω</text>
<text x="178.2" y="228.9">R0603</text>
<text x="178.2" y="233.3">R0603</text>
<text x="23.7" y="237.7">7</text>
<text x="41.3" y="237.7">1</text>
<text x="64.1" y="237.7">U1</text>
<text x="91.8" y="237.7">Sensor</text>
<text x="132.5" y="237.7">VCNL36826M</text>
<text x="179.1" y="237.7">SMD</text>
<text x="18.9" y="263.3">Rev. 1.1, 08-Jul-2025</text>
<text x="107.2" y="263.6">4</text>
<text x="163.6" y="263.3">Document Number: 80597</text>
<text x="67.6" y="267.1">For technical questions, contact: consumersensors@vishay.com</text>
<text x="26.5" y="271">THIS DOCUMENT IS SUBJECT TO CHANGE WITHOUT NOTICE. THE PRODUCTS DESCRIBED HEREIN AND THIS DOCUMENT</text>
<text x="50.9" y="273.8">ARE SUBJECT TO SPECIFIC DISCLAIMERS, SET FORTH AT www.vishay.com/doc?91000</text>
</g>
</svg>
